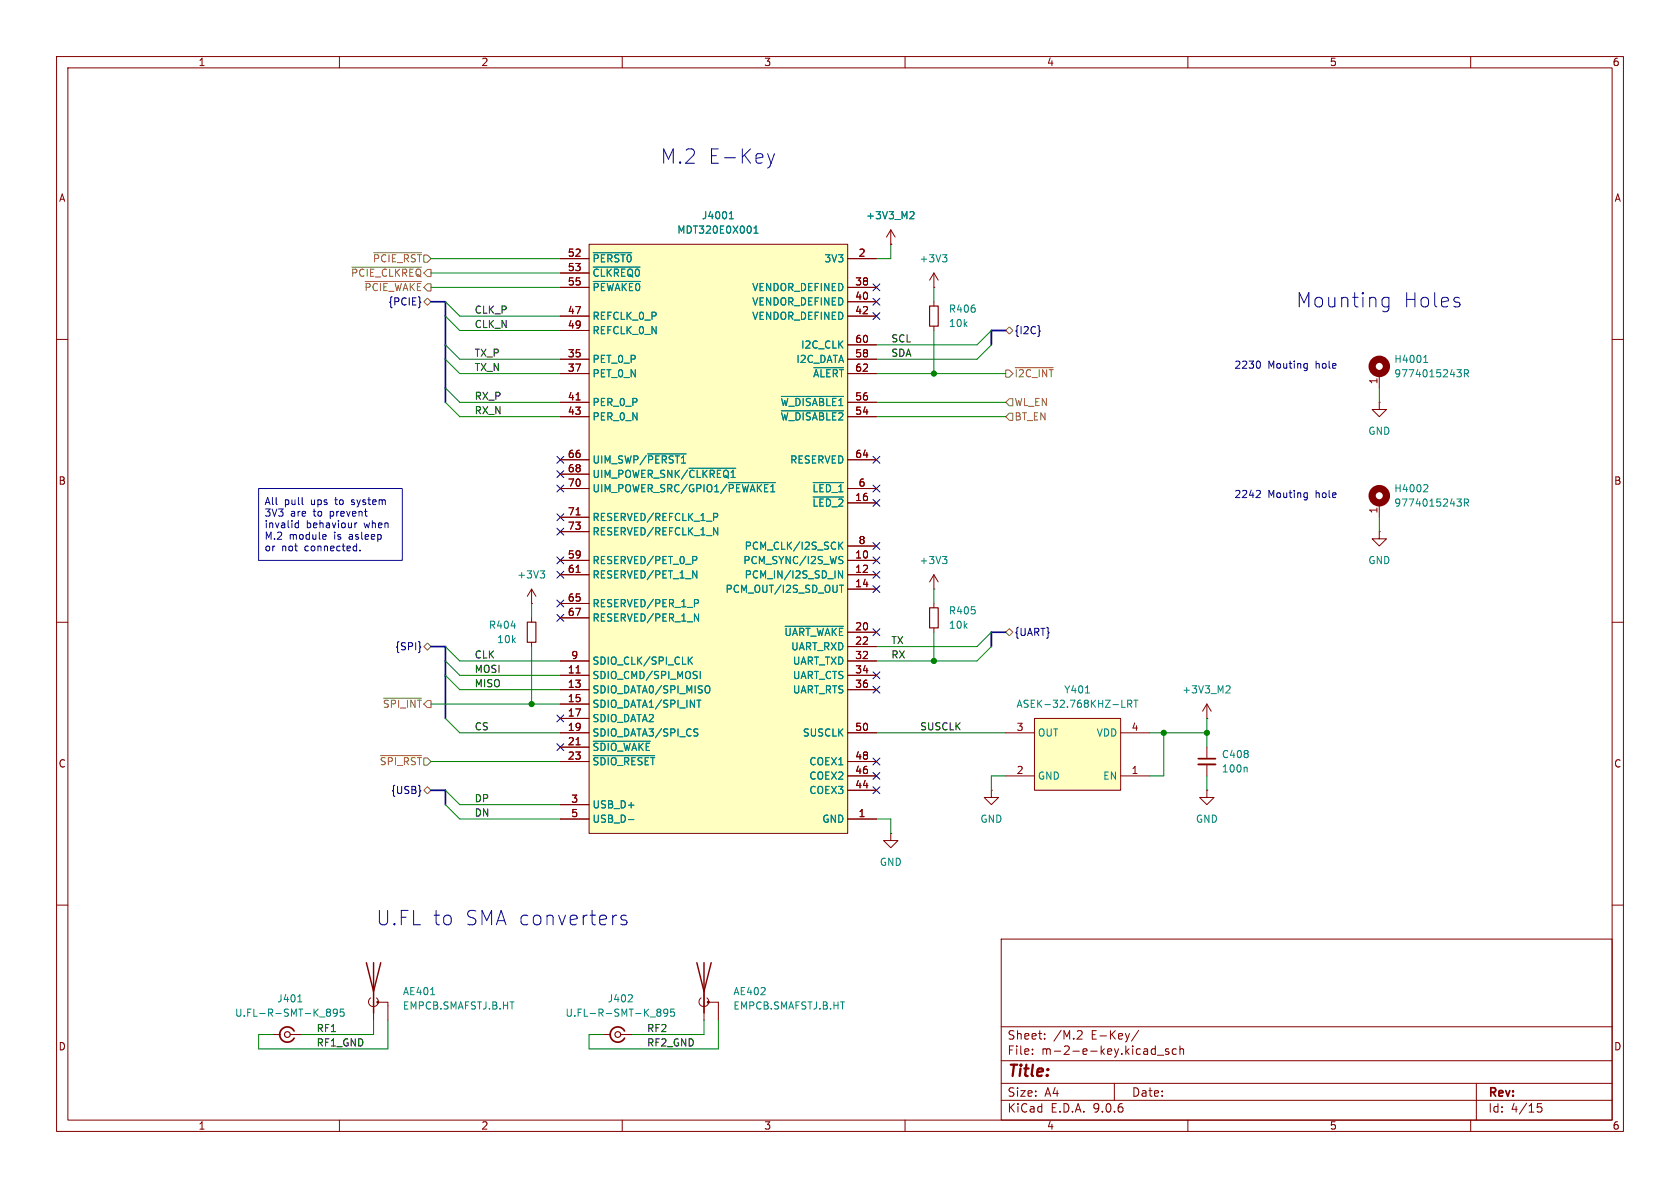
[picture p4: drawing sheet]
<svg xmlns="http://www.w3.org/2000/svg" width="297mm" height="210mm" viewBox="0 0 297 210" stroke-linecap="round" stroke-linejoin="round" font-family="sans-serif">
<path d="M0 0h297v210h-297z" fill="#fff" stroke="#fff" stroke-width=".18"/>
<g fill="none" stroke="#840000" stroke-width=".18">
<path d="M10 10h277v190h-277zM12 12h273v186h-273zM60 10v2M110 10v2M160 10v2M210 10v2M260 10v2M10 60h2M243.8 71.1v1.3h1.3l-1.3 1.3-1.2-1.3h1.2M243.8 71.1h.1M285 60h2M243.8 88.9v2.5"/>
<path d="M10 110h2M285 110h2M175.3 139.7v1.3h1.2l-1.2 1.2-1.3-1.2h1.3M175.3 139.7h.1M213.4 139.7v1.3h1.2l-1.2 1.2-1.3-1.2h1.3M213.4 139.7h.1M213.4 132.1v2M213.4 135.1v2.1M10 160h2M177 166h108v32h-108zM285 160h2M60 198v2"/>
<path d="M110 198v2M160 198v2M177 194.5h108M177 191.5h108M177 187.5h108M177 181.5h108M182.5 186.3v.1M182.5 185.5v.1M184.7 183.6v.1M184.7 182.8v.1M190.7 182.2l.5 .1 .1 .3-.9 1.1h.9M197 191.5v3"/>
<path d="M201.3 182.1l-1.3 2M203.8 185.4l.4 .1M204.2 184.9v1.5M204.2 186.3l-.4 .1M204.6 186.5h1.1M206.6 185.5l-.4-.1-.2 .2 .1 .2 .5 .2v.3h-.6M208 185.5l-.5-.1-.3 .3v.4l.2 .2h.6M208.6 185.5l.2-.1 .4 .1v.9M208.6 184.9v1.5M210 198v2M260 198v2M261 191.5v6.5"/>
<path d="M272.5 195.1h-.7l-.1 .7 .3-.1h.5l.1 .3-.1 .5-.2 .1-.6-.1"/>
</g>
<path d="M211.8 134.1h3.1" fill="none" stroke="#840000" stroke-width=".3"/>
<path d="M211.8 135.1h3.1" fill="none" stroke="#840000" stroke-width=".33"/>
<path d="M251.9 85.7h.4l.1 .3-.8 .9h.8M257.6 88.2h.7l-.4 .5 .4 .1v.4l-.2 .3h-.4M258.9 88.9l.6-.1 .1-.2v-.3l-.7-.1v1.3M259.2 88.9l.4 .6M220.3 135.6l.2 .2v.7" fill="none" stroke="#008484" stroke-width=".18"/>
<circle cx="243.8" cy="87.6" r="1.27" fill="none" stroke="#840000" stroke-width="1.3"/>
<path d="M182.9 127h15.2v12.7h-15.2z" fill="#ffffc2"/>
<g fill="none" stroke="#840000" stroke-width=".18">
<path d="M165.1 50.8h.1M165.1 48.3l-.8 1.2M165.1 48.3l.8 1.2M165.1 48.3v2.5M165.1 53.3v.8M165.1 57.7v.7M243.8 66v2.6M177.8 129.5h5.1M177.8 137.2h5.1M182.9 127h15.2v12.7h-15.2zM198.1 129.5h5.1M198.1 137.2h5.1"/>
<path d="M157.5 147.3v1.3h1.2l-1.2 1.3-1.3-1.3h1.3M157.5 147.3h.1M65.5 176.4a.85 .85 0 0 0-.1 1.3 .85 .85 0 0 0 1.3 0 .85 .85 0 0 0-.2-1.3M66 175.3v5M66.8 177.2h1.8v3.1M124 176.4a.85 .85 0 0 0-.2 1.3 .85 .85 0 0 0 1.3 0 .85 .85 0 0 0-.1-1.3M124.5 175.3v5M125.2 177.2h1.8v3.1M106.7 182.9h1.2M109.7 182.9h2.1"/>
</g>
<g fill="none" stroke="#008484" stroke-width=".18">
<path d="M166.6 45h.8l-.4 .5M167.2 45.5l.2 .3v.3l-.2 .2M251.7 64.1h.7M251.8 63.1l.3-.3v1.3M257.6 65.3h.7l-.4 .5 .4 .2v.4l-.2 .2h-.4M258.9 66h.6l.1-.2v-.3l-.7-.2v1.3M259.2 66l.4 .6M191.9 122.5h.7M198.3 125h.6M199.4 124.4h.6l.1-.2-.1-.3-.6-.1v1.2M199.7 124.4l.4 .6M200.4 123.8h.8"/>
<path d="M200.8 123.8v1.2M76.1 175.8h.8M111.7 175.9l.1 .2-.1 .3-.7 .7h.8M116.1 178.7l.3 .2M116.1 178.6l.3-.2h.3l.1 .3-.2 .2M116.4 178.9h.2M116.4 178.9l-.3 .3M116.6 178.9l.2 .3v.3l-.4 .1-.3-.2M118.1 178.9l-.3 .3-.3-.1-.2-.2 .2-.5h.3l.2 .1a.84 .84 0 0 1-.3 1.1h-.2M119.2 178.4h-.6l-.1 .6 .2-.1h.4l.2 .2-.1 .4-.2 .1-.5-.1"/>
</g>
<path d="M64.8 170.2l1.2 5.1 1.3-5.1M66 170.2v8.9M123.2 170.2l1.3 5.1 1.2-5.1M124.5 170.2v8.9" fill="none" stroke="#840000" stroke-width=".25"/>
<g fill="#840000" stroke="#840000" stroke-width=".18">
<circle cx="125.2" cy="177.2" r=".18"/>
<circle cx="66.8" cy="177.2" r=".18"/>
</g>
<circle cx="243.8" cy="64.8" r="1.27" fill="none" stroke="#840000" stroke-width="1.3"/>
<g fill="none" stroke="#840000" stroke-width=".2">
<path d="M164.3 54.1h1.6v3.6h-1.6z"/>
<circle cx="109.2" cy="182.9" r=".51"/>
</g>
<path d="M110.4 182.2a1.35 1.35 0 0 0-2-.4 1.35 1.35 0 0 0 0 2.1 1.35 1.35 0 0 0 2-.4" fill="none" stroke="#840000" stroke-width=".3"/>
<path d="M104.1 43.2h45.8v104.1h-45.8z" fill="#ffffc2"/>
<g fill="none" stroke="#840000" stroke-width=".18">
<path d="M99.1 45.7h5M99.1 48.3h5M99.1 50.8h5M99.1 55.9h5M99.1 58.4h5M104.1 43.2h45.8v104.1h-45.8zM149.9 45.7h5M149.9 50.8h5M149.9 55.9h5M149.9 53.3h5M157.5 43.2h.1M157.5 40.6l-.8 1.3"/>
<path d="M157.5 40.6l.7 1.3M157.5 40.6v2.6M99.1 63.5h5M99.1 66h5M99.1 71.1h5M99.1 73.7h5M101.8 70.7h.8M149.9 63.5h5M149.9 66h5M149.9 71.1h5M149.9 73.7h5M149.9 61h5"/>
<path d="M99.1 81.3h5M99.1 83.8h5M99.1 86.4h5M99.1 91.4h5M99.1 94h5M99.1 99.1h5M101.8 91h.8M149.9 81.3h5M149.9 86.4h5M149.9 99.1h5M149.9 88.9h5M149.9 96.5h5"/>
<path d="M243.8 94v1.3h1.3l-1.3 1.2-1.2-1.2h1.2M243.8 94h.1M94 106.7h.1M94 104.1l-.8 1.3M94 104.1l.7 1.3M94 104.1v2.6M94 109.2v.8M94 113.5v.8M99.1 101.6h5M99.1 106.7h5M99.1 109.2h5M99.1 116.8h5"/>
<path d="M99.1 119.4h5M101.8 101.2h.8M101.8 119h.8M149.9 101.6h5M149.9 116.8h5M149.9 119.4h5M149.9 104.1h5M149.9 111.8h5M149.9 114.3h5M165.1 104.1h.1M165.1 101.6l-.8 1.3M165.1 101.6l.8 1.3"/>
<path d="M165.1 101.6v2.5M165.1 106.7v.7M165.1 111v.8M99.1 121.9h5M99.1 124.5h5M99.1 127h5M99.1 129.5h5M99.1 132.1h5M99.1 134.6h5M101.8 131.7h.8M149.9 121.9h5M149.9 129.5h5"/>
<path d="M149.9 134.6h5M149.9 137.2h5M149.9 139.7h5M213.4 127h.1M213.4 124.5l-.8 1.2M213.4 124.5l.7 1.2M213.4 124.5v2.5M99.1 142.2h5M99.1 144.8h5M149.9 144.8h5M48.3 182.9h1.2M51.3 182.9h2"/>
</g>
<g fill="none" stroke="#008484" stroke-width=".18">
<path d="M128.9 38.7h.8M129.1 37.7l.2-.3v1.3M161 37.4l.5 .1 .1 .3-.8 .9h.8M104.9 44.7h6.8M104.9 47.2h8.2M104.9 49.8h8.3M133.3 41.2h.7M133.3 40.3l.4-.4v1.3M138.1 70.1h11M138.1 72.6h11M143.9 65h5.2M114.5 80.2h6.8"/>
<path d="M121.8 82.8h8.3M123 98.4l.2 .2-.1 .3-.1 .1M126.2 90.7h.4l.3 .3-.1 .4h-.6M126.2 93.3l.7 1.3v-1.3M128.8 85.3h8.3M143.8 85.3h5.3M143.8 87.9h5.3M148.3 95.8v1.3M148.5 96.4l.5 .7M148.5 99l.4 .1 .1 .3-.2 .2h-.3M148.5 98.4h.5M149 95.8l-.7 .8"/>
<path d="M166.6 98.4h.8l-.4 .5M167.2 98.9l.2 .2v.3l-.2 .2M90.4 110.6h.7M95.5 100.9h.8l-.4 .5M96 101.4l.3 .2v.3l-.3 .3M121.9 116.7l.5 .7M122.4 116.1l-.7 .8M122.5 100.9l.7 1.3v-1.3M122.8 106h.5l.2 .2-.1 .4-.6 .1M122.8 108.5l.7 1.3v-1.3M123.8 118.7v1.3M138.8 110.7h10.3"/>
<path d="M148.4 103.4h.7M148.8 103.4v1.3M148.9 100.9v1.3l-.7-1.3v1.3M104.9 131h10.1M104.9 133.6h10.8M122.9 129.5l.4 .1 .1 .3-.3 .2h-.3M122.9 128.8l.5 .1M123.2 123.8h.7M123.6 123.8v1.2M124.9 121.2a.43 .43 0 0 1 .6 .5v.4a.43 .43 0 0 1-.6 .4M216.9 121.2l.5 .1 .1 .3-.8 .9h.8M111.1 144.9h1"/>
<path d="M52.6 177.1h.8M57.7 178.7l.2 .2M57.7 178.6l.2-.2h.4l.1 .3-.2 .2M57.9 178.9h.3M57.9 178.9l-.2 .3M58.2 178.9l.2 .3-.1 .4h-.4l-.2-.2M59.6 178.9l-.2 .3-.4-.1-.1-.2 .1-.5h.4l.2 .1a.84 .84 0 0 1-.3 1.1h-.3M60.8 178.4h-.6l-.1 .6 .2-.1h.4l.1 .2v.4l-.2 .1-.5-.1"/>
</g>
<g fill="none" stroke="#840000" stroke-width=".2">
<path d="M93.2 110h1.5v3.5h-1.5zM164.3 107.4h1.6v3.6h-1.6z"/>
<circle cx="50.8" cy="182.9" r=".51"/>
</g>
<path d="M52 182.2a1.35 1.35 0 0 0-2.1-.4 1.35 1.35 0 0 0 0 2.1 1.35 1.35 0 0 0 2.1-.4" fill="none" stroke="#840000" stroke-width=".3"/>
<g fill="none" stroke="#848400" stroke-width=".18">
<path d="M62.2 47.2h12.3M64.5 49.8h10M66.1 44.7h8.4M74.9 53.3l.7-.6 .6 .6-.6 .7zM177.8 58.4l.6-.6 .7 .6-.7 .7zM177.8 71.1l.6-.6h.7v1.3h-.7zM177.8 65.4h.6l.7 .6-.7 .7h-.6zM177.8 73.7l.6-.7h.7v1.3h-.7zM179.5 65h6.7M74.9 114.3l.7-.6 .6 .6-.6 .6zM177.8 111.8l.6-.7 .7 .7-.7 .6zM67.3 133.6h7.2"/>
<path d="M67.8 123.4h6.7M74.9 139.7l.7-.6 .6 .6-.6 .6z"/>
</g>
<g fill="none" stroke="#000084" stroke-width=".18">
<path d="M154.3 55.3l1.2 1.2M154.3 52.7l1.2 1.2M154.3 50.2l1.2 1.2M155.5 55.3l-1.2 1.2M155.5 52.7l-1.2 1.2M155.5 50.2l-1.2 1.2M183.7 58.3l.2 .2-.2 .2M98.5 93.4l1.2 1.2M98.5 90.8l1.2 1.2M98.5 83.2l1.2 1.2M98.5 85.8l1.2 1.2M98.5 80.7l1.2 1.2"/>
<path d="M98.5 98.5l1.2 1.2M99.7 93.4l-1.2 1.2M99.7 90.8l-1.2 1.2M99.7 83.2l-1.2 1.2M99.7 85.8l-1.2 1.2M99.7 80.7l-1.2 1.2M99.7 98.5l-1.2 1.2M154.3 88.3l1.2 1.2M154.3 85.8l1.2 1.2M154.3 95.9l1.2 1.2M154.3 98.5l1.2 1.2M154.3 80.7l1.2 1.2"/>
<path d="M155.5 88.3l-1.2 1.2M155.5 85.8l-1.2 1.2M155.5 95.9l-1.2 1.2M155.5 98.5l-1.2 1.2M155.5 80.7l-1.2 1.2M74.3 114.3l.1 .1-.1 .1M98.5 108.6l1.2 1.2M98.5 101l1.2 1.2M98.5 106.1l1.2 1.2M99.7 108.6l-1.2 1.2M99.7 101l-1.2 1.2M99.7 106.1l-1.2 1.2"/>
<path d="M154.3 111.2l1.2 1.2M154.3 118.8l1.2 1.2M154.3 103.5l1.2 1.2M154.3 101l1.2 1.2M155.5 111.2l-1.2 1.2M155.5 118.8l-1.2 1.2M155.5 103.5l-1.2 1.2M155.5 101l-1.2 1.2M74.3 139.7l.1 .1-.1 .1M98.5 126.4l1.2 1.2M98.5 131.5l1.2 1.2M99.7 126.4l-1.2 1.2"/>
<path d="M99.7 131.5l-1.2 1.2M154.3 134l1.2 1.2M154.3 121.3l1.2 1.2M154.3 136.6l1.2 1.2M154.3 139.1l1.2 1.2M155.5 134l-1.2 1.2M155.5 121.3l-1.2 1.2M155.5 136.6l-1.2 1.2M155.5 139.1l-1.2 1.2"/>
</g>
<path d="M76.2 53.3h2.5v17.8M177.8 58.4h-2.5v2.6M76.2 114.3h2.5v12.7M177.8 111.8h-2.5v2.5M76.2 139.7h2.5v2.5" fill="none" stroke="#000084" stroke-width=".3"/>
<g fill="none" stroke="#008400" stroke-width=".18">
<path d="M76.2 50.8h22.9M76.2 45.7h22.9M76.2 48.3h22.9M78.7 55.9l2.6 2.5h17.8M78.7 53.3l2.6 2.6h17.8M157.5 43.2v2.5h-2.6M165.1 50.8v2.5M165.1 58.4v7.6M175.3 58.4l-2.6 2.6h-17.8M78.7 61l2.6 2.5h17.8M78.7 71.1l2.6 2.6h17.8M78.7 63.5l2.6 2.5h17.8"/>
<path d="M78.7 68.6l2.6 2.5h17.8M154.9 73.7h22.9M154.9 66h22.9M154.9 71.1h22.9M175.3 61l-2.6 2.5h-17.8M243.8 68.6v2.5M243.8 91.4v2.6M78.7 119.4l2.6 2.5h17.8M78.7 114.3l2.6 2.5h17.8M78.7 116.8l2.6 2.6h17.8M94 106.7v2.5M94 114.3v10.2"/>
<path d="M165.1 104.1v2.6M165.1 111.8v5M175.3 114.3l-2.6 2.5h-17.8M175.3 111.8l-2.6 2.5h-17.8M76.2 134.6h22.9M76.2 124.5h22.9M78.7 139.7l2.6 2.5h17.8M78.7 127l2.6 2.5h17.8M154.9 129.5h22.9M177.8 137.2h-2.5v2.5M203.2 129.5h10.2M205.7 129.5v7.7h-2.5"/>
<path d="M213.4 127v5.1M213.4 137.2v2.5M78.7 142.2l2.6 2.6h17.8M154.9 144.8h2.6v2.5M66 180.3v2.6h-12.7M68.6 180.3v5.1h-22.9v-2.5h2.6M124.5 180.3v2.6h-12.7M127 180.3v5.1h-22.9v-2.5h2.6"/>
</g>
<g fill="none" stroke="#0000c2" stroke-width=".18">
<path d="M135.7 27.2l.6 1.7M136.3 28.9l-.3 .7M136.9 27.2l-.6 1.7M244.6 54.1l.2 .2 .7-.2M244.6 52.7l.2-.1 .7 .1M245.5 52.6v2a.69 .69 0 0 1-.8 .5M222.5 63.8a.79 .79 0 0 1 0 1.3M230.7 64.3h.4M231.1 64.3v1l-.2 .2M231.1 65l-.4 .1M45.7 86.4h25.4v12.7h-25.4zM52.2 93l.2 .3 .4-.1"/>
<path d="M52.8 92v1.3M52.8 92.5l-.4-.1-.2 .3M53.5 89.1l.1 .1M57.2 94.5h.4l.1 .3-.6 .1M57.6 95.3h-.4M62.7 92.4v.9M62.9 92.5l-.2 .2M63.6 97.3v.1M222.6 86.7l.2 .2v.3l-.8 .8h.8M230.7 87.1l.4 .1M231.1 87.9l-.4 .1M231.1 87.1v1l-.2 .3"/>
<path d="M110.7 161.9l-.6-.1-.3 .3 .1 .4 .8 .3 .2 .2-.2 .4-.2 .1-.7-.1"/>
</g>
<g fill="#008400" stroke="#008400" stroke-width=".18">
<circle cx="94" cy="124.5" r=".46"/>
<circle cx="165.1" cy="116.8" r=".46"/>
<circle cx="165.1" cy="66" r=".46"/>
<circle cx="205.7" cy="129.5" r=".46"/>
<circle cx="213.4" cy="129.5" r=".46"/>
</g>
<g font-size="3.5" fill="#0000c2">
<text x="116.7" y="29.2">M.2</text>
<text x="125.2" y="29.2">E-Key</text>
<text x="229.1" y="54.6">Mounting</text>
<text x="248" y="54.6">Holes</text>
<text x="66.5" y="163.8">U.FL to</text>
<text x="82.1" y="163.8">SMA converters</text>
</g>
<text font-size="2.8" fill="#840000" x="178" y="190.9">Title:</text>
<g font-size="2.1" fill="#840000">
<text x="178" y="184">Sheet:</text>
<text x="186.2" y="184">/M.2</text>
<text x="193" y="184">E-Key/</text>
<text x="178" y="186.7">File:</text>
<text x="184.1" y="186.7">m-2-e-key.kicad_sch</text>
<text x="178" y="196.9">KiCad</text>
<text x="178" y="194.1">Size:</text>
<text x="184.7" y="194.1">A4</text>
<text x="185.7" y="196.9">E.D.A.</text>
<text x="193.3" y="196.9">9.0.6</text>
<text x="200" y="194.1">Date:</text>
<text x="263" y="194.3">Rev:</text>
<text x="263" y="196.9">Id:</text>
<text x="267.1" y="196.9">4/15</text>
</g>
<g font-size="1.8" fill="#840000">
<text x="35" y="11.9">1</text>
<text x="85" y="11.9">2</text>
<text x="135" y="11.9">3</text>
<text x="185" y="11.9">4</text>
<text x="235" y="11.9">5</text>
<text x="285" y="11.9">6</text>
<text x="10.3" y="35.9">A</text>
<text x="285.3" y="35.9">A</text>
<text x="100.3" y="45.5">52</text>
<text x="151.7" y="45.5">2</text>
<text x="100.3" y="48">53</text>
<text x="100.3" y="50.5">55</text>
<text x="151.1" y="50.5">38</text>
<text x="151.1" y="53.1">40</text>
<text x="100.3" y="55.6">47</text>
<text x="100.3" y="58.2">49</text>
<text x="151.1" y="55.6">42</text>
<text x="100.3" y="63.2">35</text>
<text x="100.3" y="65.8">37</text>
<text x="151.1" y="60.7">60</text>
<text x="151.1" y="63.2">58</text>
<text x="151.1" y="65.8">62</text>
<text x="100.3" y="70.9">41</text>
<text x="151.1" y="70.9">56</text>
<text x="243.6" y="68" transform="rotate(-90 243.6 68)">1</text>
<text x="100.3" y="73.4">43</text>
<text x="151.1" y="73.4">54</text>
<text x="100.3" y="81">66</text>
<text x="100.3" y="83.6">68</text>
<text x="151.1" y="81">64</text>
<text x="10.3" y="85.9">B</text>
<text x="100.3" y="86.1">70</text>
<text x="151.1" y="88.6">16</text>
<text x="151.7" y="86.1">6</text>
<text x="285.3" y="85.9">B</text>
<text x="100.3" y="91.2">71</text>
<text x="100.3" y="93.7">73</text>
<text x="243.6" y="90.9" transform="rotate(-90 243.6 90.9)">1</text>
<text x="100.3" y="98.8">59</text>
<text x="100.3" y="101.3">61</text>
<text x="151.1" y="98.8">10</text>
<text x="151.1" y="101.3">12</text>
<text x="151.7" y="96.3">8</text>
<text x="100.3" y="106.4">65</text>
<text x="151.1" y="103.9">14</text>
<text x="100.3" y="109">67</text>
<text x="151.1" y="111.5">20</text>
<text x="100.3" y="119.1">11</text>
<text x="100.9" y="116.6">9</text>
<text x="151.1" y="114">22</text>
<text x="151.1" y="116.6">32</text>
<text x="151.1" y="119.1">34</text>
<text x="100.3" y="121.7">13</text>
<text x="100.3" y="124.2">15</text>
<text x="151.1" y="121.7">36</text>
<text x="100.3" y="126.7">17</text>
<text x="100.3" y="129.3">19</text>
<text x="100.3" y="131.8">21</text>
<text x="151.1" y="129.3">50</text>
<text x="179.6" y="129.3">3</text>
<text x="200" y="129.3">4</text>
<text x="10.3" y="135.9">C</text>
<text x="100.3" y="134.4">23</text>
<text x="151.1" y="134.4">48</text>
<text x="151.1" y="136.9">46</text>
<text x="179.6" y="136.9">2</text>
<text x="200" y="136.9">1</text>
<text x="285.3" y="135.9">C</text>
<text x="100.9" y="142">3</text>
<text x="151.1" y="139.4">44</text>
<text x="100.9" y="144.5">5</text>
<text x="151.7" y="144.5">1</text>
<text x="10.3" y="185.9">D</text>
<text x="285.3" y="185.9">D</text>
<text x="35" y="199.9">1</text>
<text x="85" y="199.9">2</text>
<text x="135" y="199.9">3</text>
<text x="185" y="199.9">4</text>
<text x="235" y="199.9">5</text>
<text x="285" y="199.9">6</text>
</g>
<g font-size="1.8" fill="#008484">
<text x="119.6" y="41.5">MDT320E0X001</text>
<text x="124" y="39">J4001</text>
<text x="153" y="39">+3V3_M2</text>
<text x="104.6" y="46.6">~{PERST0}</text>
<text x="145.6" y="46.6">3V3</text>
<text x="162.5" y="46.6">+3V3</text>
<text x="104.6" y="49.1">~{CLKREQ0}</text>
<text x="104.6" y="51.7">~{PEWAKE0}</text>
<text x="132.9" y="51.7">VENDOR_DEFINED</text>
<text x="104.6" y="56.7">REFCLK_0_P</text>
<text x="104.6" y="59.3">REFCLK_0_N</text>
<text x="132.9" y="54.2">VENDOR_DEFINED</text>
<text x="132.9" y="56.7">VENDOR_DEFINED</text>
<text x="167.6" y="55.5">R406</text>
<text x="167.6" y="58">10k</text>
<text x="104.6" y="64.4">PET_0_P</text>
<text x="140.7" y="64.4">I2C_DATA</text>
<text x="141.5" y="61.8">I2C_CLK</text>
<text x="246.4" y="64.4">H4001</text>
<text x="104.6" y="66.9">PET_0_N</text>
<text x="104.6" y="72">PER_0_P</text>
<text x="137.9" y="72">~{W_DISABLE1}</text>
<text x="143.6" y="66.9">~{ALERT}</text>
<text x="246.4" y="66.9">9774015243R</text>
<text x="104.6" y="74.5">PER_0_N</text>
<text x="137.9" y="74.5">~{W_DISABLE2}</text>
<text x="241.8" y="77.1">GND</text>
<text x="104.6" y="82.1">UIM_SWP/~{PERST1}</text>
<text x="139.6" y="82.1">RESERVED</text>
<text x="104.6" y="84.7">UIM_POWER_SNK/~{CLKREQ1}</text>
<text x="104.6" y="87.2">UIM_POWER_SRC/GPIO1/~{PEWAKE1}</text>
<text x="143.5" y="87.2">~{LED_1}</text>
<text x="143.5" y="89.8">~{LED_2}</text>
<text x="246.4" y="87.2">H4002</text>
<text x="246.4" y="89.8">9774015243R</text>
<text x="104.6" y="92.3">RESERVED/REFCLK_1_P</text>
<text x="104.6" y="94.8">RESERVED/REFCLK_1_N</text>
<text x="104.6" y="99.9">RESERVED/PET_0_P</text>
<text x="131.3" y="99.9">PCM_SYNC/I2S_WS</text>
<text x="131.6" y="97.4">PCM_CLK/I2S_SCK</text>
<text x="162.5" y="99.9">+3V3</text>
<text x="241.8" y="99.9">GND</text>
<text x="91.3" y="102.5">+3V3</text>
<text x="104.6" y="102.5">RESERVED/PET_1_N</text>
<text x="104.6" y="107.5">RESERVED/PER_1_P</text>
<text x="128.2" y="105">PCM_OUT/I2S_SD_OUT</text>
<text x="131.6" y="102.5">PCM_IN/I2S_SD_IN</text>
<text x="86.3" y="111.4">R404</text>
<text x="87.8" y="113.9">10k</text>
<text x="104.6" y="110.1">RESERVED/PER_1_N</text>
<text x="138.6" y="112.6">~{UART_WAKE}</text>
<text x="167.6" y="108.8">R405</text>
<text x="167.6" y="111.4">10k</text>
<text x="104.6" y="117.7">SDIO_CLK/SPI_CLK</text>
<text x="139.8" y="115.2">UART_RXD</text>
<text x="140.1" y="117.7">UART_TXD</text>
<text x="104.6" y="120.2">SDIO_CMD/SPI_MOSI</text>
<text x="104.6" y="122.8">SDIO_DATA0/SPI_MISO</text>
<text x="104.6" y="125.3">SDIO_DATA1/SPI_INT</text>
<text x="140.1" y="120.2">UART_CTS</text>
<text x="140.1" y="122.8">UART_RTS</text>
<text x="179.6" y="125.3">ASEK-32.768KHZ-LRT</text>
<text x="188" y="122.8">Y401</text>
<text x="208.9" y="122.8">+3V3_M2</text>
<text x="104.6" y="127.9">SDIO_DATA2</text>
<text x="104.6" y="130.4">SDIO_DATA3/SPI_CS</text>
<text x="141.8" y="130.4">SUSCLK</text>
<text x="183.4" y="130.4">OUT</text>
<text x="193.8" y="130.4">VDD</text>
<text x="104.6" y="132.9">~{SDIO_WAKE}</text>
<text x="104.6" y="135.5">~{SDIO_RESET}</text>
<text x="143" y="135.5">COEX1</text>
<text x="215.9" y="134.2">C408</text>
<text x="215.9" y="136.8">100n</text>
<text x="104.6" y="143.1">USB_D+</text>
<text x="143" y="138">COEX2</text>
<text x="143" y="140.6">COEX3</text>
<text x="183.4" y="138">GND</text>
<text x="194.9" y="138">EN</text>
<text x="104.6" y="145.6">USB_D-</text>
<text x="145.3" y="145.6">GND</text>
<text x="173.2" y="145.6">GND</text>
<text x="211.3" y="145.6">GND</text>
<text x="155.4" y="153.3">GND</text>
<text x="41.5" y="179.9">U.FL-R-SMT-K_895</text>
<text x="48.9" y="177.4">J401</text>
<text x="71.1" y="176.1">AE401</text>
<text x="71.1" y="178.7">EMPCB.SMAFSTJ.B.HT</text>
<text x="99.9" y="179.9">U.FL-R-SMT-K_895</text>
<text x="107.3" y="177.4">J402</text>
<text x="129.5" y="176.1">AE402</text>
<text x="129.5" y="178.7">EMPCB.SMAFSTJ.B.HT</text>
</g>
<g font-size="1.8" fill="#848400">
<text x="65.8" y="46.6">~{PCIE_RST}</text>
<text x="62" y="49.1">~{PCIE_CLKREQ}</text>
<text x="64.3" y="51.7">~{PCIE_WAKE}</text>
<text x="179.3" y="72">WL_EN</text>
<text x="179.3" y="66.9">~{I2C_INT}</text>
<text x="179.3" y="74.5">BT_EN</text>
<text x="67.6" y="125.3">~{SPI_INT}</text>
<text x="67" y="135.5">~{SPI_RST}</text>
</g>
<g font-size="1.8" fill="#000084">
<text x="68.5" y="54.2">{PCIE}</text>
<text x="179.3" y="59.3">{I2C}</text>
<text x="179.3" y="112.6">{UART}</text>
<text x="69.8" y="115.2">{SPI}</text>
<text x="69" y="140.6">{USB}</text>
</g>
<g font-size="1.8">
<text x="83.8" y="58.1">CLK_N</text>
<text x="83.8" y="55.5">CLK_P</text>
<text x="83.8" y="63.2">TX_P</text>
<text x="83.8" y="65.7">TX_N</text>
<text x="157.5" y="60.6">SCL</text>
<text x="157.5" y="63.2">SDA</text>
<text x="83.8" y="70.8">RX_P</text>
<text x="83.8" y="73.3">RX_N</text>
<text x="157.5" y="114">TX</text>
<text x="83.8" y="116.5">CLK</text>
<text x="83.8" y="119">MOSI</text>
<text x="157.5" y="116.5">RX</text>
<text x="83.8" y="121.6">MISO</text>
<text x="83.8" y="129.2">CS</text>
<text x="162.6" y="129.2">SUSCLK</text>
<text x="83.8" y="141.9">DP</text>
<text x="83.8" y="144.4">DN</text>
<text x="55.9" y="182.5">RF1</text>
<text x="55.9" y="185.1">RF1_GND</text>
<text x="114.3" y="185.1">RF2_GND</text>
<text x="114.3" y="182.5">RF2</text>
</g>
<g font-size="1.8" fill="#0000c2">
<text x="218.1" y="65.4">2230</text>
<text x="224.1" y="65.4">Mouting</text>
<text x="232.7" y="65.4">hole</text>
<text x="46.7" y="89.5">All</text>
<text x="50.3" y="89.5">pull</text>
<text x="55.1" y="89.5">ups</text>
<text x="59.6" y="89.5">to</text>
<text x="62.6" y="89.5">system</text>
<text x="218.1" y="88.2">2242</text>
<text x="224.1" y="88.2">Mouting</text>
<text x="232.7" y="88.2">hole</text>
<text x="46.7" y="91.5">3V3</text>
<text x="46.7" y="93.6">invalid</text>
<text x="46.7" y="95.6">M.2</text>
<text x="51.1" y="95.6">module</text>
<text x="51.4" y="91.5">are</text>
<text x="54.1" y="93.6">behaviour</text>
<text x="55.5" y="91.5">to</text>
<text x="58.6" y="91.5">prevent</text>
<text x="59.2" y="95.6">is</text>
<text x="62" y="95.6">asleep</text>
<text x="64.5" y="93.6">when</text>
<text x="46.7" y="97.7">or</text>
<text x="49.8" y="97.7">not</text>
<text x="54" y="97.7">connected.</text>
</g>
</svg>
